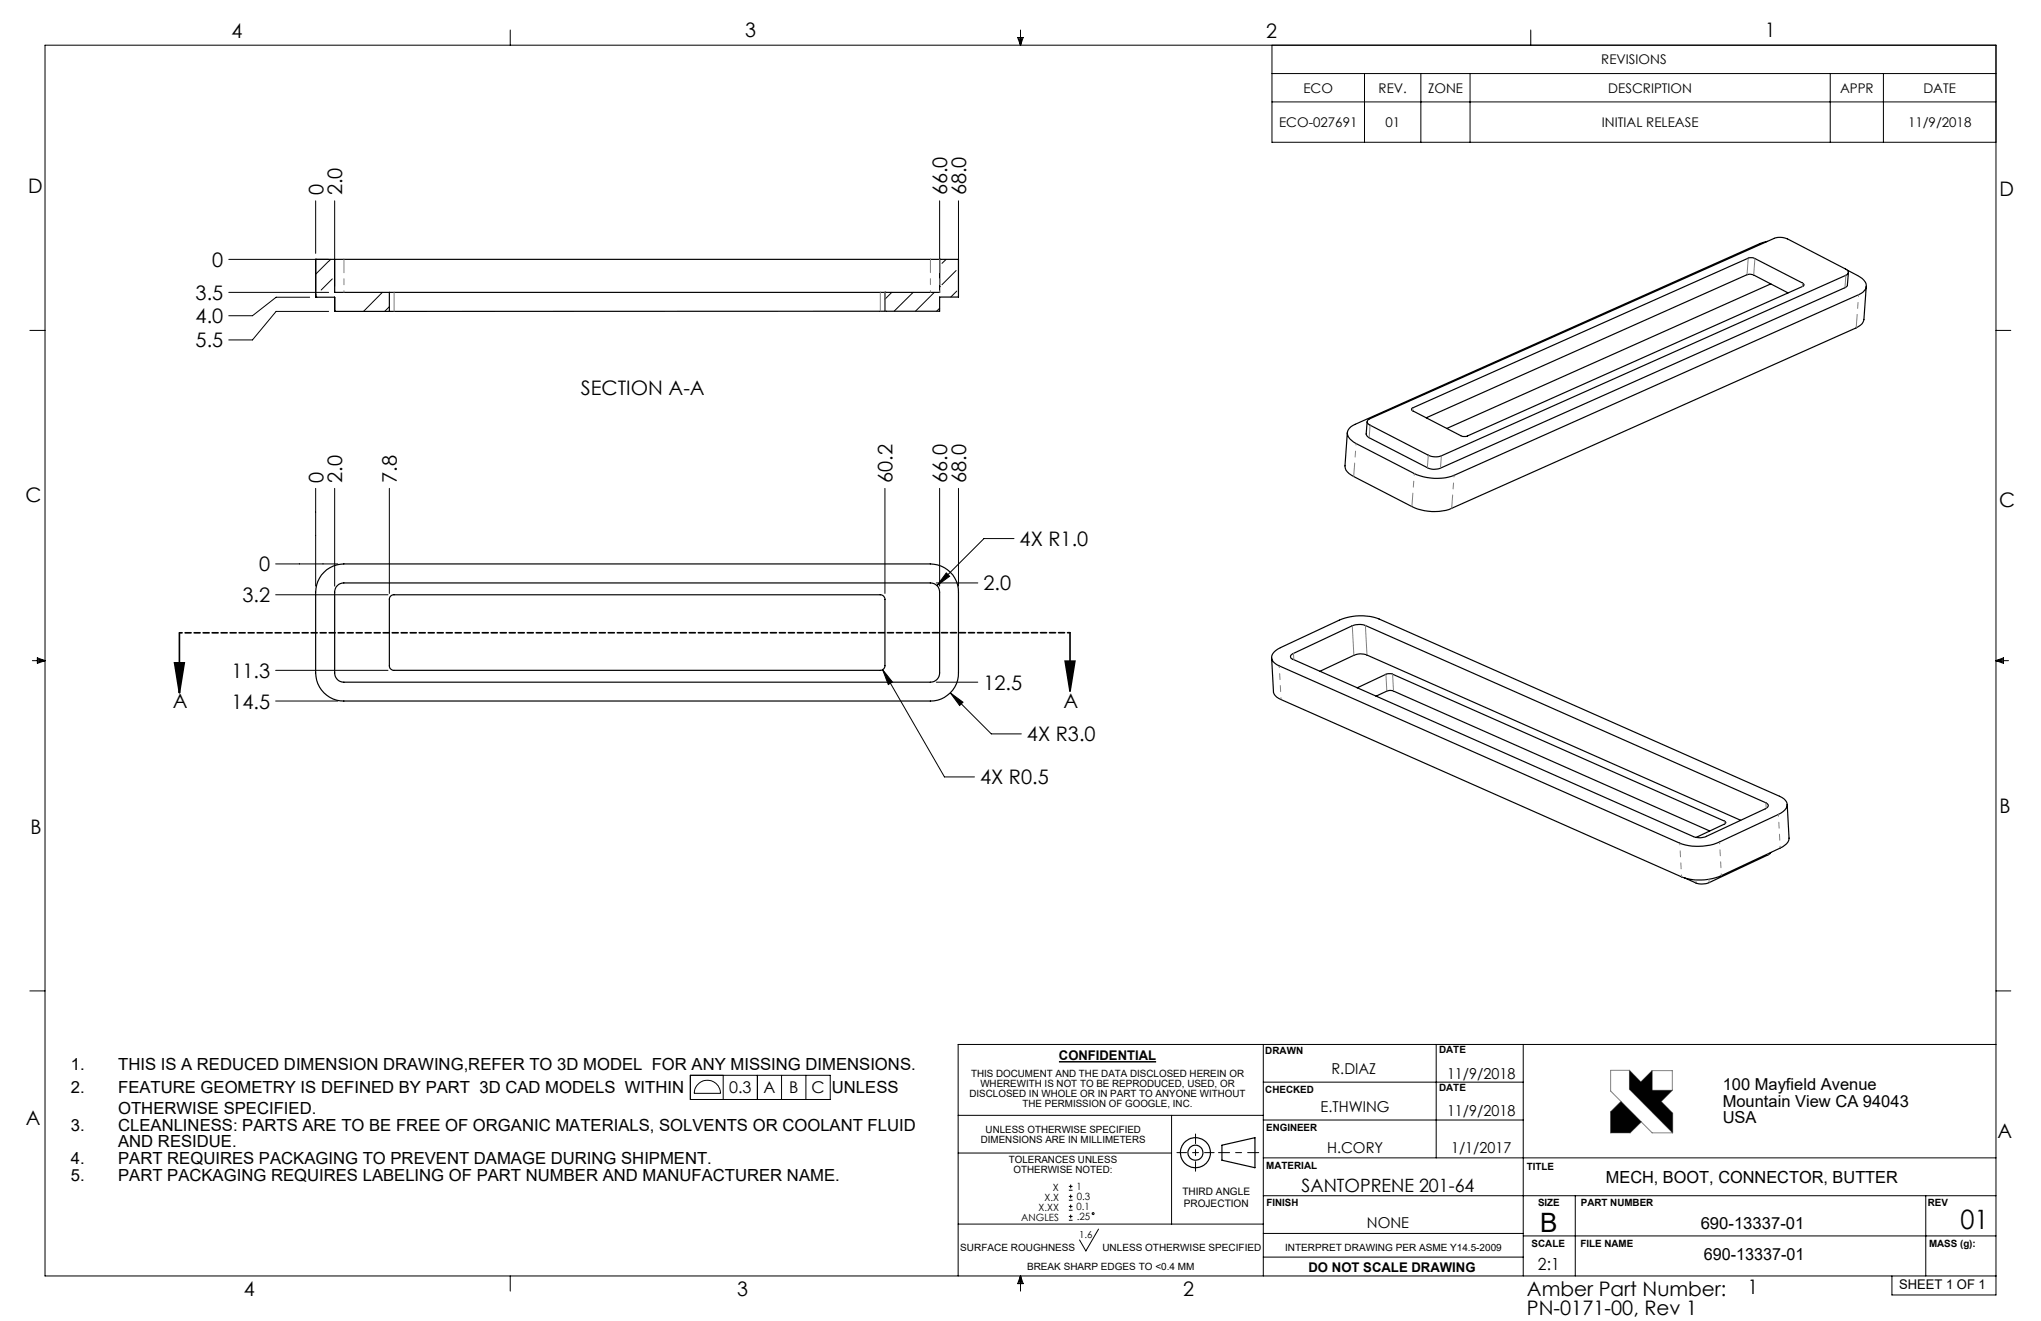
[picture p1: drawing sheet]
<svg xmlns="http://www.w3.org/2000/svg" width="432mm" height="279mm" viewBox="0 0 432 279" stroke-linecap="round" stroke-linejoin="round" font-family="sans-serif">
<g fill="none" stroke="#000" stroke-width=".25">
<path d="M66.8 54.9h.1M66.8 54.9v8M66.8 54.9h4M70.8 54.9h128M70.8 54.9v6.9h11.6M198.8 54.9h.1M198.8 54.9v6.9h-11.6M198.8 54.9h4v7.9h-4v3h-11.6M373.9 51l-1.6 .5-85.6 38.2a1.86 1.86 0 0 0-1.1 3.1l1.3 1 12.3 6.4a11.2 11.2 0 0 0 8.4 .3l85.6-38.2a1.86 1.86 0 0 0 1.1-3 10.5 10.5 0 0 0-3.5-2.1M391.1 57.6l-.3 2.8-.5 .5-85.6 38.1a3.3 3.3 0 0 1-2.7-.1l-12.6-6.5-.4-.5 .2-2.7M66.8 62.9h.1M66.8 62.9h4v3"/>
<path d="M70.8 65.9h.1M70.8 65.9h11.6M82.4 61.8h104.8M82.4 61.8v4.1M187.2 65.8h.1M187.2 61.8h.1M187.2 65.8l-104.8 .1M187.2 61.8v4M374.6 60l-68.5 30.6M378.3 61.9l-7.3-3.7-.7-.2-.7 .1-67.9 30.3M394.8 60.6l-.5 7.2a2.37 2.37 0 0 1-1.6 1.6l-85.6 38.1a10.7 10.7 0 0 1-8.4-.4l-12.8-6.6a2.1 2.1 0 0 1-1.3-2l.4-7M289.5 88.7l85.9-38.3a3.8 3.8 0 0 1 2.7 .1l12.4 6.4a.68 .68 0 0 1 .6 .7 .68 .68 0 0 1-.6 .6l-85.6 38.2a3.6 3.6 0 0 1-2.7-.1l-12.8-6.7a.54 .54 0 0 1 .1-.9z"/>
<path d="M298.7 86.4l71.3-31.9h.7l.6 .2 10.1 5.2a.36 .36 0 0 1 .3 .3 .36 .36 0 0 1-.3 .4l-71.1 31.7h-.8l-.5-.2-10.2-5.2-.2-.3zM68.5 121a6 6 0 0 1 4.2-1.7h124.1a6 6 0 0 1 6 5.9v17.1a5.9 5.9 0 0 1-6 6h-124.1a6 6 0 0 1-5.9-6v-17.1a6 6 0 0 1 1.7-4.2zM71.4 123.9l.6-.5 .7-.1h124.1a1.93 1.93 0 0 1 2 1.9v17.1a1.93 1.93 0 0 1-2 2h-124.1a1.93 1.93 0 0 1-1.9-2v-17.1l.1-.7zM82.8 125.9l.3-.1h103.1a.96 .96 0 0 1 1 1v14a.96 .96 0 0 1-1 1h-102.8a.96 .96 0 0 1-1-1v-14.2zM269 139.1l.4 7.3a2.35 2.35 0 0 0 1.6 1.6l84.7 37.5a11.6 11.6 0 0 0 8.5-.3l12.4-5.8 1-.6a1.84 1.84 0 0 0 .9-1.5l-.4-7.2M269.6 137.9l1.3-.9 12.5-5.8a11.5 11.5 0 0 1 8.3-.3l84.8 37.5a2 2 0 0 1 1.5 2.2l-.4 .7-1.4 1-12.4 5.8a11.6 11.6 0 0 1-8.4 .2l-85.3-37.7a1.56 1.56 0 0 1-.5-2.7zM273.2 138.5l12.9-6.1a4.1 4.1 0 0 1 2.8-.1l84.7 37.5a.64 .64 0 0 1 .5 .7 .64 .64 0 0 1-.6 .6l-12.5 5.8a3.5 3.5 0 0 1-2.7 .1l-85-37.7-.3-.4zM279.2 142l7.2-3.4a3.5 3.5 0 0 1 2.8-.1l79.1 35M287.1 145.5l6.2-2.9 1.2-.1 70.3 31.2a.32 .32 0 0 1 .3 .3 .32 .32 0 0 1-.3 .3l-6 2.8M291.1 147.2l2.4-1.1h1.1l67.1 29.7M374.6 180.3l-.6 .5-12.4 5.9a4 4 0 0 1-2.8 .1l-2.4-1.1M258.5 242.2l7-1.6v6.4l-7-1.6z"/>
<circle cx="252.9" cy="243.8" r="1.59"/>
<circle cx="252.9" cy="243.8" r="3.2"/>
</g>
<path d="M257.8 243.8h8.5" fill="none" stroke="#000" stroke-width=".21" stroke-dasharray="15.2 1.3 1.3 1.3" stroke-dashoffset="12.9"/>
<path d="M252.9 239.9v7.8M249 243.8h7.9" fill="none" stroke="#000" stroke-width=".21" stroke-dasharray="15.2 1.3 1.3 1.3" stroke-dashoffset="13.2"/>
<g fill="none" stroke="#000" stroke-width=".21">
<path d="M107.9 6.3v3.3M215.3 7.9h1.2l-.6 1.7zM215.6 7.9l.3 1.7M215.9 6.3v3.3M216.2 7.9l-.3 1.7M269.1 9.6v20.5h153.2M269.1 15.6h153.2M288.7 15.6v14.5M300.6 15.6v14.5M311 15.6v14.5M323.9 6.3v3.3M387.2 15.6v14.5"/>
<path d="M398.5 15.6v14.5M269.1 21.6h153.2M48.4 54.9h21.1M66.8 42.5v11.1M69.4 55.4l-2.6 2.6M70 54.9l-.5 .4M70.3 59l-2.4 2.3M70.8 42.5v18.1M198.8 42.5v18.1M200.2 54.9l-.9 .8M202.3 57.2l-3 3M202.8 42.5v19.1"/>
<path d="M6.3 69.9h3.2M48.4 61.8h21.1M65.5 62.9h-7.1l-5 3.9h-5M66.9 62.4l-.1 .1M69.5 65.9h-11.1l-5 6h-5M80.9 61.8l-4 4.1M82.4 64.9l-1 1M188.7 61.8l-1.5 1.5M193.2 61.8l-4 4M197.7 61.8l-4 4M198.8 65.2l-.6 .6M198.9 60.6l-.1 .1"/>
<path d="M202.4 61.6l-1.2 1.2M422.3 69.9h3.1M58.3 119.3h13.2M66.8 103.3v20.7M70.8 103.3v20.7M82.4 103.3v22.2M187.2 103.3v22.2M198.8 103.3v20.7M202.8 103.3v20.7M214.5 113.9h-6.3l-10 10M6.8 139.7h2.7M7.9 139.1l1.6 .6-1.6 .6z"/>
<path d="M7.9 139.4l1.6 .3M9.5 139.7l-1.6 .3M58.3 125.8h23.8M198.1 123.3h8.8M200.2 121.2l.7 .7-2.7 2zM422.3 139.7h2.6M422.3 139.7l1.6 .3M422.3 139.7l1.6-.6v1.2zM423.9 139.4l-1.6 .3M58.3 141.8h23.8M58.3 148.3h13.2M186.7 141.6l2.1 2.7-.9 .5z"/>
<path d="M186.7 141.6l13.1 22.7h6.4M198.1 144.3h8.8M201 146.5l2.7 2-.7 .7zM201 146.5l8.7 8.7h6.4M6.3 209.6h3.2M422.3 209.6h3.1M146 227.4h29.6v5.2h-29.6zM147.5 229.5a2.77 2.77 0 0 1 3.1-.9 2.77 2.77 0 0 1 1.8 2.6h-5.5a2.65 2.65 0 0 1 .6-1.7zM153 227.4v5.2M160.2 227.4v5.2M165.3 227.4v5.2M170.5 227.4v5.2"/>
<path d="M202.7 235.9h64.6M247.9 235.9v23M267.3 236.9h55M267.3 228.9h55M267.3 220.9v49M303.8 220.9v24M322.3 220.9v49M422.3 220.9h-219.6v49M202.7 243.9h45.2M202.7 258.9h64.6M226.1 251.7h.8M226.1 250.9h.8"/>
<path d="M226.1 253.9h.8M226.1 253h.8M226.1 256h.8M226.1 255.2h.8M226.1 258.1h.8M226.1 257.3h.8M226.5 250.5v.9M226.5 252.7v.8M226.5 254.8v.8M226.5 256.9v.8M232.4 260l-2.7 4.6-1.3-2.3M267.3 252.9h155"/>
<path d="M267.3 244.9h155M333.3 252.9v17M407.4 252.9v17M107.9 269.9v3.2M215.9 269.9v3.2M215.9 269.9l.6 1.6h-1.2zM215.9 269.9l-.3 1.6M215.9 269.9l.3 1.6M267.3 260.9h55M267.3 265.9h55M322.3 261.4h100M400.3 269.9v4h22v-264.3h-412.8v260.3h412.8"/>
<circle cx="231.3" cy="256.7" r=".19"/>
</g>
<path d="M342.9 233l-2.2 2.2v4.4h4.2l2.3-2.3M344.7 226.4h-4v4.4l8.8 8.8h4.4M344.7 226.4v4l9.2 9.2M344.7 226.4l2.4 2.4 2.4-2.4M349.5 226.4h4.3v4.2M349.5 226.4v4.2h4.3M353.8 230.6l-2.4 2.4 2.5 2.4v4.2" fill="none" stroke="#808080" stroke-width=".21"/>
<path d="M340.7 235.2v4.4h4.2l2.3-2.3-4.3-4.3zM344.7 226.4v4l9.2 9.2v-4.2l-2.5-2.4 2.4-2.4h-4.3v-4.2l-2.4 2.4z" fill-rule="evenodd" fill="#000"/>
<path d="M224 224.6h20.6" fill="none" stroke="#000" stroke-width=".32"/>
<path d="M38 133.8v12.7M225.4 139.8h2l-1 6.4zM226.4 133.8v12.4M36.9 140.2h2.1l-1 6.3z" fill="none" stroke="#000" stroke-width=".35"/>
<path d="M226.4 133.8h-188.4" fill="none" stroke="#000" stroke-width=".35" stroke-dasharray="1.3 .6" stroke-dashoffset=".7"/>
<g fill="#000">
<path d="M201 146.5l2 2.7 .7-.7zM200.2 121.2l-2 2.7 2.7-2zM186.7 141.6l1.2 3.2 .9-.5z"/>
<path d="M225.4 139.8h2l-1 6.4zM36.9 140.2h2.1l-1 6.3z"/>
</g>
<path d="M72.8 54.8v7M196.8 54.8v7M198.8 54.8v7M392.7 69.3l.5-7M286.4 100.8l.5-7M298.7 107.1l.5-7M307.1 107.5l.5-7" fill="none" stroke="#808080" stroke-width=".21" stroke-dasharray="6.3 1.3 1.3 1.3 1.3 1.3" stroke-dashoffset="3.5"/>
<g fill="none" stroke="#808080" stroke-width=".21" stroke-dasharray="6.3 1.3 1.3 1.3 1.3 1.3">
<path d="M369.9 54.6l-.3 3.5M371.3 54.6l-.3 3.6M381.4 59.9l-.1 .7M390.5 58.2l-.2 2.6M83.4 65.8v-4M186.2 65.8v-4M187.2 65.8v-4M289.9 89.9l-.2 2.6M298.9 86.2v.7M302.2 96.3l-.2 2.6M304.9 96.4l-.2 2.6M273.6 138.2l.1 1.3"/>
<path d="M286.1 132.4l.3 6.2M288.9 132.3l.3 6.2M293.4 146.2l-.2-3.6M294.8 146.1l-.2-3.5M364.9 174.3v-.6M373.6 169.8l.1 1.2M358.8 186.7v-.6M361.6 186.7v-.7M374 180.8v-.2"/>
</g>
<path d="M270.6 140.8l.4 7.1M355.4 178.3l.4 7.1M363.8 178.1l.4 7.1M376.2 172.2l.4 7.2" fill="none" stroke="#808080" stroke-width=".21" stroke-dasharray="6.3 1.3 1.3 1.3 1.3 1.3" stroke-dashoffset="6"/>
<g font-size="5.6">
<text x="325.9" y="260.6">B</text>
<text x="414.8" y="260">01</text>
</g>
<g font-size="4.2">
<text x="49" y="8.1">4</text>
<text x="157.6" y="7.8">3</text>
<text x="267.9" y="8.1">2</text>
<text x="373.5" y="7.7">1</text>
<text x="6" y="40.7">D</text>
<text x="68.4" y="41.3" transform="rotate(-90 68.4 41.3)">0</text>
<text x="72.4" y="41.3" transform="rotate(-90 72.4 41.3)">2.0</text>
<text x="200.4" y="41.3" transform="rotate(-90 200.4 41.3)">66.0</text>
<text x="204.4" y="41.3" transform="rotate(-90 204.4 41.3)">68.0</text>
<text x="423" y="41.5">D</text>
<text x="44.9" y="56.4">0</text>
<text x="41.4" y="63.4">3.5</text>
<text x="41.4" y="68.4">4.0</text>
<text x="41.4" y="73.5">5.5</text>
<text x="122.9" y="83.6">SECTION A-A</text>
<text x="5.4" y="106.2">C</text>
<text x="68.4" y="102.1" transform="rotate(-90 68.4 102.1)">0</text>
<text x="72.4" y="102.1" transform="rotate(-90 72.4 102.1)">2.0</text>
<text x="84" y="102.1" transform="rotate(-90 84 102.1)">7.8</text>
<text x="188.8" y="102.1" transform="rotate(-90 188.8 102.1)">60.2</text>
<text x="200.4" y="102.1" transform="rotate(-90 200.4 102.1)">66.0</text>
<text x="204.4" y="102.1" transform="rotate(-90 204.4 102.1)">68.0</text>
<text x="422.9" y="107.2">C</text>
<text x="215.7" y="115.5">4X R1.0</text>
<text x="54.8" y="120.9">0</text>
<text x="208.1" y="124.9">2.0</text>
<text x="51.3" y="127.4">3.2</text>
<text x="49" y="143.4">11.3</text>
<text x="36.6" y="149.8">A</text>
<text x="49" y="149.9">14.5</text>
<text x="208.1" y="145.9">12.5</text>
<text x="225" y="149.8">A</text>
<text x="217.3" y="156.8">4X R3.0</text>
<text x="207.3" y="165.9">4X R0.5</text>
<text x="423" y="172.1">B</text>
<text x="6.5" y="176.3">B</text>
<text x="5.5" y="238">A</text>
<text x="422.6" y="240.8">A</text>
<text x="51.6" y="274.1">4</text>
<text x="155.9" y="274.2">3</text>
<text x="250.3" y="274.2">2</text>
<text x="323" y="274">Amber Part Number:</text>
<text x="369.8" y="273.8">1</text>
<text x="323" y="278.2">PN-0171-00, Rev 1</text>
</g>
<text font-size="3.9" x="275.4" y="252.2">SANTOPRENE 201-64</text>
<g font-size="3.5">
<text x="15" y="226.3">1.</text>
<text x="25" y="226.3">THIS IS A REDUCED DIMENSION DRAWING,REFER TO 3D MODEL FOR ANY MISSING DIMENSIONS.</text>
<text x="15" y="231.2">2.</text>
<text x="25" y="231.2">FEATURE GEOMETRY IS DEFINED BY PART 3D CAD MODELS WITHIN</text>
<text x="176" y="231.2">UNLESS</text>
<text x="364.5" y="230.5">100 Mayfield Avenue</text>
<text x="15" y="239.2">3.</text>
<text x="25" y="235.6">OTHERWISE SPECIFIED.</text>
<text x="25" y="239.2">CLEANLINESS: PARTS ARE TO BE FREE OF ORGANIC MATERIALS, SOLVENTS OR COOLANT FLUID</text>
<text x="364.5" y="234.1">Mountain View CA 94043</text>
<text x="364.5" y="237.6">USA</text>
<text x="25" y="242.7">AND RESIDUE.</text>
<text x="15" y="246.2">4.</text>
<text x="15" y="249.8">5.</text>
<text x="25" y="246.2">PART REQUIRES PACKAGING TO PREVENT DAMAGE DURING SHIPMENT.</text>
<text x="25" y="249.8">PART PACKAGING REQUIRES LABELING OF PART NUMBER AND MANUFACTURER NAME.</text>
<text x="339.7" y="250.1">MECH, BOOT, CONNECTOR, BUTTER</text>
<text x="359.8" y="259.9">690-13337-01</text>
<text x="325.4" y="268.7">2:1</text>
<text x="360.4" y="266.5">690-13337-01</text>
</g>
<g font-size="3.4">
<text x="154.3" y="231.3">0.3</text>
<text x="161.5" y="231.3">A</text>
<text x="167" y="231.3">B</text>
<text x="171.7" y="231.3">C</text>
</g>
<g font-size="3.2">
<text x="281.7" y="227.1">R.DIAZ</text>
<text x="306.1" y="228.2">11/9/2018</text>
<text x="279.4" y="235.2">E.THWING</text>
<text x="306.1" y="236.1">11/9/2018</text>
<text x="280.8" y="244">H.CORY</text>
<text x="307" y="244">1/1/2017</text>
<text x="289.2" y="259.8">NONE</text>
</g>
<g font-size="2.8">
<text x="338.8" y="13.6">REVISIONS</text>
<text x="275.8" y="19.6">ECO</text>
<text x="291.7" y="19.6">REV.</text>
<text x="302.1" y="19.6">ZONE</text>
<text x="340.3" y="19.6">DESCRIPTION</text>
<text x="389.3" y="19.6">APPR</text>
<text x="406.9" y="19.6">DATE</text>
<text x="270.6" y="26.9">ECO-027691</text>
<text x="293.1" y="26.9">01</text>
<text x="338.9" y="26.9">INITIAL RELEASE</text>
<text x="403.7" y="26.9">11/9/2018</text>
<text x="224" y="224.3">CONFIDENTIAL</text>
<text x="276.8" y="269">DO NOT SCALE DRAWING</text>
<text x="401.8" y="272.7">SHEET 1 OF 1</text>
</g>
<g font-size="2.2">
<text x="250.1" y="252.7">THIRD ANGLE</text>
<text x="250.4" y="255.3">PROJECTION</text>
</g>
<g font-size="2.1">
<text x="205.4" y="227.9">THIS DOCUMENT AND THE DATA DISCLOSED HEREIN OR</text>
<text x="267.7" y="223">DRAWN</text>
<text x="304.5" y="222.8">DATE</text>
<text x="205.1" y="232.1">DISCLOSED IN WHOLE OR IN PART TO ANYONE WITHOUT</text>
<text x="207.4" y="230">WHEREWITH IS NOT TO BE REPRODUCED, USED, OR</text>
<text x="267.7" y="231.1">CHECKED</text>
<text x="304.5" y="230.8">DATE</text>
<text x="208.5" y="239.6">UNLESS OTHERWISE SPECIFIED</text>
<text x="216.3" y="234.2">THE PERMISSION OF GOOGLE, INC.</text>
<text x="267.9" y="239.2">ENGINEER</text>
<text x="207.5" y="241.7">DIMENSIONS ARE IN MILLIMETERS</text>
<text x="213.4" y="246">TOLERANCES UNLESS</text>
<text x="214.4" y="248.1">OTHERWISE NOTED:</text>
<text x="222.8" y="251.8">X</text>
<text x="227.8" y="251.7">1</text>
<text x="267.9" y="247.1">MATERIAL</text>
<text x="323" y="247.4">TITLE</text>
<text x="219.7" y="256">X.XX</text>
<text x="221" y="253.9">X.X</text>
<text x="227.8" y="256">0.1</text>
<text x="227.8" y="253.8">0.3</text>
<text x="267.9" y="255.1">FINISH</text>
<text x="325.4" y="255">SIZE</text>
<text x="334.4" y="255">PART NUMBER</text>
<text x="407.9" y="255">REV</text>
<text x="216.1" y="258.2">ANGLES</text>
<text x="227.8" y="258.1">.25</text>
<text x="228.3" y="261.8">1.6</text>
<text x="324" y="263.7">SCALE</text>
<text x="334.4" y="263.7">FILE NAME</text>
<text x="408.1" y="263.7">MASS (g):</text>
<text x="203.2" y="264.5">SURFACE ROUGHNESS</text>
<text x="217.3" y="268.6">BREAK SHARP EDGES TO &lt;0.4 MM</text>
<text x="233.2" y="264.5">UNLESS OTHERWISE SPECIFIED</text>
<text x="271.9" y="264.5">INTERPRET DRAWING PER ASME Y14.5-2009</text>
</g>
</svg>
